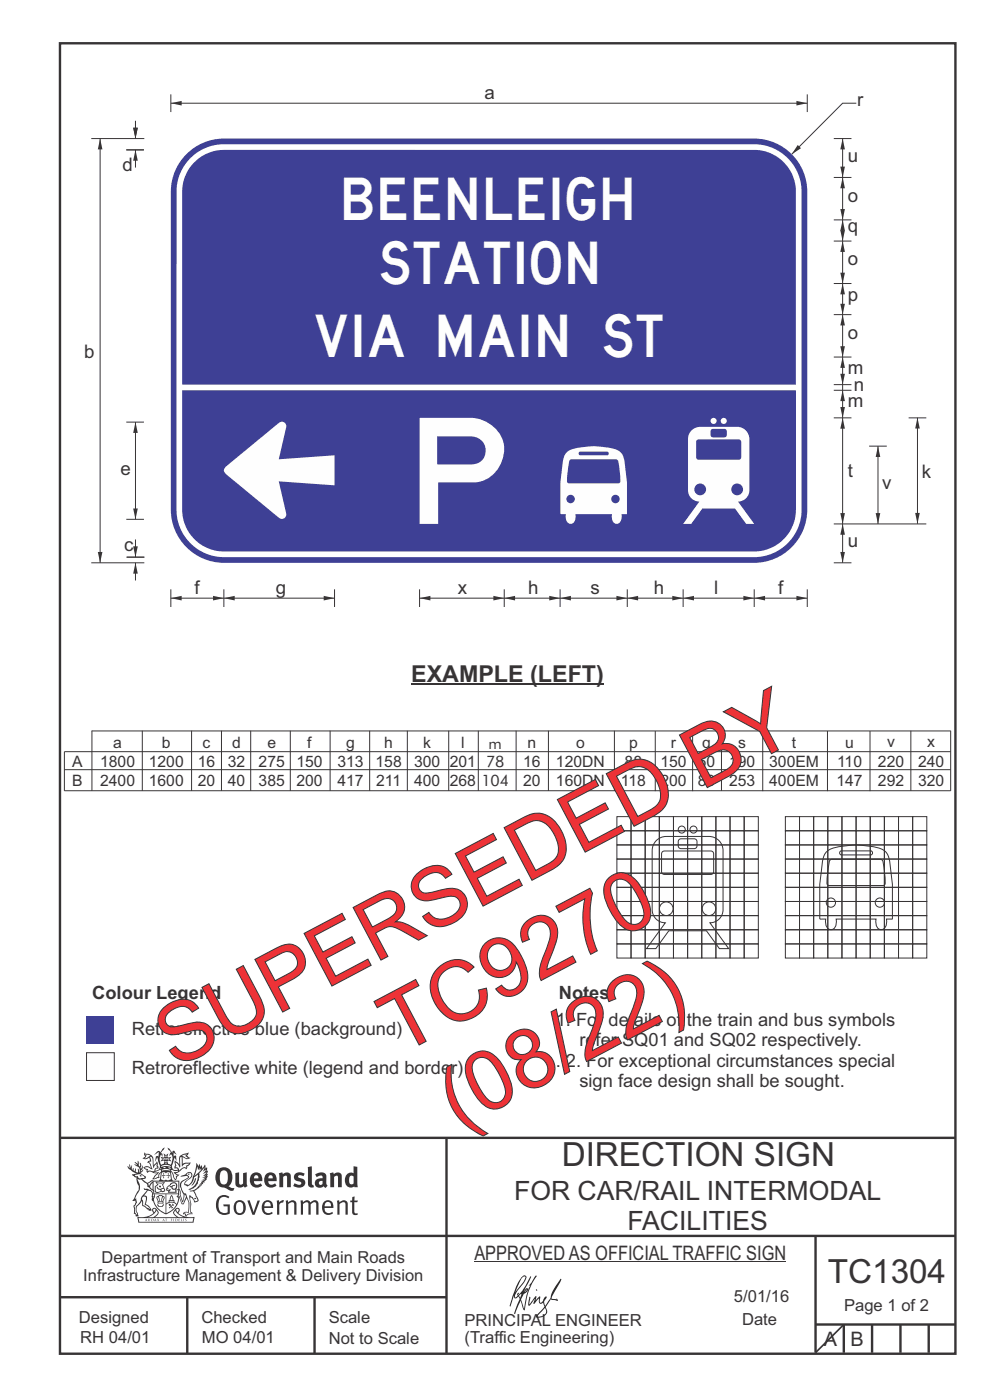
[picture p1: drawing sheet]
<svg xmlns="http://www.w3.org/2000/svg" width="210mm" height="297mm" viewBox="0 0 210 297" stroke-linecap="round" stroke-linejoin="round" font-family="sans-serif">
<g fill="none" stroke="#373435" stroke-width=".51">
<path d="M12.7 9.2h190v278h-190zM12.7 241.4h190M94.7 241.4v45.8M12.7 275.2h82M12.7 262.2h190.1M39.7 275.2v12M66.7 275.2v12M173 262.1v24.9M173 281h29.6M179 281v6M185 281v6M191 281v6"/>
<path d="M197 281v6"/>
</g>
<g fill="#373435">
<path d="M47 248.4a2.55 2.55 0 0 0 0 2.7l.3 .2a.81 .81 0 0 0 1-1v-.5a1.04 1.04 0 0 0-1.1-1.5zM46.3 248.1a1.82 1.82 0 0 1 2.1-.2 1.82 1.82 0 0 1 .9 1.8 2.29 2.29 0 0 1-.8 2l.7 .3h.5l-.2 .6a2.87 2.87 0 0 1-2-.7 2.12 2.12 0 0 1-1.7-3.1z" fill-rule="evenodd"/>
<path d="M49.9 248.9l.8-.2v2a.46 .46 0 0 0 .3 .6 .46 .46 0 0 0 .6-.3v-2.1l.7-.2v2.4l.2 .5-.5 .3-.3-.3a1.02 1.02 0 0 1-1.2 .3 1.02 1.02 0 0 1-.6-1.1z" fill-rule="evenodd"/>
<path d="M54 249.5l-.1 .5h.9a.49 .49 0 0 0-.2-.6 .49 .49 0 0 0-.6 .1zM53.4 249.1a1.34 1.34 0 0 1 1.6-.2 1.34 1.34 0 0 1 .6 1.5v.2h-1.7a.77 .77 0 0 0 .5 .8 .77 .77 0 0 0 .9-.4l.3 .5a1.59 1.59 0 0 1-2 .2 1.59 1.59 0 0 1-.5-2.1z" fill-rule="evenodd"/>
<path d="M57 249.5l-.1 .5h1a.49 .49 0 0 0-.2-.6 .49 .49 0 0 0-.7 .1zM56.4 249.1a1.34 1.34 0 0 1 1.6-.2 1.34 1.34 0 0 1 .7 1.5v.2h-1.8a.77 .77 0 0 0 .5 .8 .77 .77 0 0 0 .9-.4l.4 .5a1.59 1.59 0 0 1-2.1 .2 1.59 1.59 0 0 1-.5-2.1z" fill-rule="evenodd"/>
<path d="M59.2 248.9l.7-.2 .1 .4a.95 .95 0 0 1 1-.3 .95 .95 0 0 1 .7 .8v2.3h-.8v-2.3a.46 .46 0 0 0-.8 .1v2.2h-.8z" fill-rule="evenodd"/>
<path d="M62.6 249.1a1.75 1.75 0 0 1 2-.1l-.2 .5-.6-.2a.43 .43 0 0 0-.6 .3l.4 .3a1.04 1.04 0 0 1 1.2 1.1 1.04 1.04 0 0 1-1.4 1l-1.2-.4 .3-.6 1 .4 .4-.4a.88 .88 0 0 0-1-.5l-.4-.2-.1-.4z" fill-rule="evenodd"/>
<path d="M65.3 247.6l.8-.2 .1 3.8 .3 .2 .1 .4a.88 .88 0 0 1-1 0 .88 .88 0 0 1-.3-1z" fill-rule="evenodd"/>
<path d="M67.8 250.6a.43 .43 0 0 0-.1 .7 .43 .43 0 0 0 .7-.1v-.7zM66.8 249.1a1.7 1.7 0 0 1 2.4 .1v1.9l.3 .4-.4 .5-.5-.4a1.03 1.03 0 0 1-1.7-.1 1.03 1.03 0 0 1 .8-1.5h.7v-.4a.8 .8 0 0 0-1.2 .1z" fill-rule="evenodd"/>
<path d="M70 248.9l.7-.2 .1 .4a.95 .95 0 0 1 1-.3 .95 .95 0 0 1 .7 .8v2.3h-.8v-2.3a.46 .46 0 0 0-.8 .1v2.2h-.8z" fill-rule="evenodd"/>
<path d="M74.3 249.5a1.48 1.48 0 0 0 0 1.7h.5l.2-.1v-1.5l-.3-.2zM75 247.4l.8 .1 .1 4.4h-.7l-.1-.2a1.26 1.26 0 0 1-1.4 0 1.26 1.26 0 0 1-.5-1.3 1.29 1.29 0 0 1 .4-1.4 1.29 1.29 0 0 1 1.4-.1z" fill-rule="evenodd"/>
<path d="M46.4 253.9a1.72 1.72 0 0 1 2.3 0l-.3 .3a1.24 1.24 0 0 0-1.4-.2 1.24 1.24 0 0 0-.6 1.4 1.49 1.49 0 0 0 1.2 1.9l.7-.1v-1.3h-.8l-.1-.4h1.3v1.9a1.93 1.93 0 0 1-2.2 0 1.93 1.93 0 0 1-.7-2.2l.2-.8z" fill-rule="evenodd"/>
<path d="M50.4 255.1a1.65 1.65 0 0 0 .2 2.2 .99 .99 0 0 0 1-1.4 .78 .78 0 0 0-.4-.8 .78 .78 0 0 0-.8 0zM50 254.9a1.33 1.33 0 0 1 1.6-.1 1.33 1.33 0 0 1 .5 1.4 1.31 1.31 0 0 1-1.3 1.6 1.31 1.31 0 0 1-1.2-1.6v-.6z" fill-rule="evenodd"/>
<path d="M52.5 254.7l.4-.1 .9 2.6 .8-2.5h.5l-1.1 3h-.5z" fill-rule="evenodd"/>
<path d="M56.3 255.2l-.2 .7h1.3a.7 .7 0 0 0-.3-.8 .7 .7 0 0 0-.8 .1zM55.9 255a1.22 1.22 0 0 1 1.5-.2 1.22 1.22 0 0 1 .5 1.5h-1.8a.93 .93 0 0 0 .5 1 .93 .93 0 0 0 1.1-.2l.2 .3a1.43 1.43 0 0 1-1.8 .1 1.43 1.43 0 0 1-.6-1.7z" fill-rule="evenodd"/>
<path d="M58.7 254.7l.4-.1 .1 .5 .4-.4 .6-.1-.2 .5a.66 .66 0 0 0-.8 .7v1.9h-.4z" fill-rule="evenodd"/>
<path d="M60.6 254.7l.4-.1 .1 .5a.94 .94 0 0 1 1-.5 .94 .94 0 0 1 .8 .8v2.3h-.5l-.1-2.5a.81 .81 0 0 0-1.2 .3v2.2h-.4z" fill-rule="evenodd"/>
<path d="M63.7 254.7l.5-.1 .1 .5 .4-.3a.78 .78 0 0 1 1.1 .3 .9 .9 0 0 1 1-.5 .9 .9 0 0 1 .8 .8v2.3h-.5l-.1-2.5a.67 .67 0 0 0-1.1 .3v2.2h-.5v-2.4l-.4-.3-.7 .4v2.3h-.5z" fill-rule="evenodd"/>
<path d="M69 255.2l-.1 .7h1.3a.7 .7 0 0 0-.3-.8 .7 .7 0 0 0-.9 .1zM68.7 255a1.22 1.22 0 0 1 1.5-.2 1.22 1.22 0 0 1 .5 1.5h-1.8a.93 .93 0 0 0 .4 1 .93 .93 0 0 0 1.2-.2l.1 .3a1.44 1.44 0 0 1-1.7 .1 1.44 1.44 0 0 1-.6-1.7z" fill-rule="evenodd"/>
<path d="M71.4 254.7l.5-.1 .1 .5a.94 .94 0 0 1 1-.5 .94 .94 0 0 1 .8 .8v2.3h-.5l-.1-2.5a.81 .81 0 0 0-1.2 .3v2.2h-.4z" fill-rule="evenodd"/>
<path d="M74.7 253.9l.5-.1v.9h.7l-.1 .3h-.6v2.2l.1 .2h.5l.1 .3a.75 .75 0 0 1-1.2-.6v-2.1h-.4v-.3h.4z" fill-rule="evenodd"/>
<path d="M30.8 244.9l1.1 .3-.9 .5h-.4l.6-.5zM31.8 245.4h.2a2.44 2.44 0 0 1 .4 1.9l.1 .5 .7-1-.1 .6 .3 .3a.57 .57 0 0 0-.6 .7l-1-.1-.5 .2 .2-.5-.8-.3 .7-.1 .9 .5 .1-.1-.6-1.3-.2-.2h.5zM30.7 244.4l-.1 .5 .2 .4-.6 .4a1.04 1.04 0 0 0 1.4-.1l.2 .6-.3 .1-.2 .4a.94 .94 0 0 1 .8 1.1l-.2-.1a1.16 1.16 0 0 0-1.5-.1l.3 .4 .4 .2 .1 .5 .2 .1 .1-.2a.94 .94 0 0 1 1.1 .2l.8 .1-1.2 1.2a1.13 1.13 0 0 0 1.2-.2l.4-.1-.1-.4 .5-.8a.83 .83 0 0 0-.6 1.1l-.3-.1-.7 .4 1.1-1.4-.5 .1-.5-.1 1.3-.5-.1-.1-.9 .4v-.3l.2-.2 .3 .1 .1-.3-.2-.4v-.6l-.1-.4-.7 1v-.7a1.42 1.42 0 0 0-1.6-1.8z" fill-rule="evenodd"/>
<path d="M38.5 245.2l.5-.2 .7-.1-.6 .3 .8 .5h-.3zM38.3 245.5l.2-.1 .1 2a1.69 1.69 0 0 1 1.6-.6l-.8 .5 .1 .5a1.1 1.1 0 0 0-1.5 .6l-.1-.5-.2-.2h-.5l.3-.4-.3-.7a1.42 1.42 0 0 1 .8 1.1l.2-.1zM37.1 246.2l.1 1-.2 .3 .1 .4h.5l.1 .2a.96 .96 0 0 1-1.1-.1l-.1 .1a1.06 1.06 0 0 0 1.3 .2v.1a.72 .72 0 0 1-1 .2l.3 .5 .6 .2-.4 .2-.1 .6-.2-.3-.4-1.1-.4-.4 .4 .9a1.54 1.54 0 0 0 .7 1.2l.2-.3a.58 .58 0 0 1 .4-.8l.2-.1h-.3l-.5-.3 .9-.5a.93 .93 0 0 1 1.2-.5v.2l.2-.2 .1-.5a.99 .99 0 0 0 .7-.8l-1.3 .1-.3 .2-.1-1.4 .9 .4 .9-.3h-.4l-.5-.4 .4-.7-.6 .2a1.46 1.46 0 0 0-1.4 2.1v.4l-.2-.4z" fill-rule="evenodd"/>
<path d="M35.6 248.9l.2 .1-.1 .3 .4 .1h-.4v.6l-.1-.6h-.3l.3-.1z" fill-rule="evenodd"/>
<path d="M34.6 248.9l.2 .1v.3l.3 .1h-.3l-.1 .6v-.6h-.4l.4-.1z" fill-rule="evenodd"/>
<path d="M34.3 248.8a.57 .57 0 0 1 .9 .2 .57 .57 0 0 1 .9-.2l.2 1.4h-.2a.57 .57 0 0 1-.9 0 .69 .69 0 0 1-1.1 0zM34.2 248.1l-.3 2.1-.2 .4h3l-.2-.4-.3-2.1h-.2v.2l-.8-.1-.8 .1v-.2z" fill-rule="evenodd"/>
<path d="M34.2 252.4a.3 .3 0 0 0 .6 0 .3 .3 0 0 0-.6 0zM33.3 250.9l.3 .3-.3 .4a.79 .79 0 0 0 0 1.3l.8-.2-.1-.3a.55 .55 0 0 1-.7-.6l.1-.1 .2 .3 .3 .2 .8-.2-.4-.7 .4-.4-.7 .2zM33 250.7l1.1 .2 .9-.2-.4 .6 .4 1.2a.56 .56 0 0 1-.8 .3l-.2 .1a.73 .73 0 0 1-.9 .1 .73 .73 0 0 1-.3-1v-.4l.6-.4z" fill-rule="evenodd"/>
<path d="M35.6 251.8l.7-.4a.58 .58 0 0 1 1-.1 .58 .58 0 0 1-.4 .9l-.3-.3a.43 .43 0 0 1 .6-.4 .57 .57 0 0 0-.8 .2l-.2-.1-.3 .1 .4 .2a.55 .55 0 0 0 .9 .4v.5h-1.3l.3-.4-.1-.1-.6 .1 .2-.3-.2-.1zM35.4 251.8l-.1 .2a.39 .39 0 0 0 .2 .6h.3l-.2 .4h1.9l-.1-.8a.86 .86 0 0 0-.1-1.3 .86 .86 0 0 0-1.3 .4z" fill-rule="evenodd"/>
<path d="M36 254.8h.8v.2h-.8zM36.4 253.8l.2 .8h-.4zM36.4 253.5l-.3 .5-.1 .6h-.2v.4l-.7 .4 .2 .1a1.48 1.48 0 0 1 2.1 .2l.2-.1-.6-.5v-.5h-.2l-.1-.6z" fill-rule="evenodd"/>
<path d="M35.8 255.4l.4 .1 .1 .3 .3-.2-.2-.2a.38 .38 0 0 1 .5 .5l-.2-.2-.3 .2 .3 .2-.3 .3-.1-.4-.4 .4-.1-.2 .4-.3-.1-.1-.2 .1z" fill-rule="evenodd"/>
<path d="M34.5 254h.2v.2l-.2 .6h-.2zM33.6 255.3h.9v.2a.55 .55 0 0 1-.8 .4v-.2l-.2-.1zM33.4 254h.2l.2 .8h-.2zM33.6 255l.8-.1 .1 .2h-.8zM33.8 253.7h.5l-.2 1.1h-.1zM33.3 253.8l-.1 .3 .3 1.1a.48 .48 0 0 0-.1 .6 .48 .48 0 0 0 .5 .2h.5a.49 .49 0 0 0 .2-.8l.3-1.1-.1-.3a1.42 1.42 0 0 0-1.5 0z" fill-rule="evenodd"/>
<path d="M33.7 251.5l.4 .1 .1 .3h-.3z" fill-rule="evenodd"/>
<path d="M41.3 250.1l.3-.2-.2 .8-.6 .8h-.2l.5-.7z" fill-rule="evenodd"/>
<path d="M39.7 249l.3-.2 .5 .2a.88 .88 0 0 1-.6 1.1 1.22 1.22 0 0 0-.8 1.3l.5 .2a.72 .72 0 0 0 .9-.4l.5-.8 .2-.6 .8-.6v.2a2.85 2.85 0 0 1-2 2.9l.1 .1a2.13 2.13 0 0 0 1.9-1.5v-.3a2.01 2.01 0 0 0 .3-1.7l1.1-1.3-.4 1 .7-.5-.7 1 .8-.4-.8 .8 .7-.2-.9 .6 .8-.1-.8 .4h.7l-.8 .3 .3 .2h-.4l.2 .3h-.4l.2 .3h-.4l.1 .2h-.1a2.16 2.16 0 0 1-2 1.1l.1 .2 .4-.1a.76 .76 0 0 1 .7 .8l.5 1.2-.6 .2a1.45 1.45 0 0 0-1.1-1.3l.2 1.8-.1 1.8 .4 .3a1.07 1.07 0 0 0-1.2 .4v-.3l-.5-.2a.87 .87 0 0 1 1.1-.1v-.7a4.4 4.4 0 0 0-.6-3.1l-.1-.3h-.2a2.16 2.16 0 0 1-.7-2.2l.3-.4 1.2-.7a.55 .55 0 0 0-.4-.8zM37.8 252.4a.76 .76 0 0 1 .3 1.1l.6 1.6 .4-1.7 .2 .1a.61 .61 0 0 1-.1 .9l-.3 .8-.2 .1-.7-1.6-.3 .1a1.18 1.18 0 0 0 .1-1.4zM41.8 247.5l.2 .7 .3-.5v.6l.4-.5a1.9 1.9 0 0 1-1.2 1.4l-.3 .3zM38.2 249.6l1.4-.2 .2 .2v.3l-.5 .2a1.26 1.26 0 0 0-.9 1.9l.2 .7a1.84 1.84 0 0 1 .1 2.1l-.4-1.4a.96 .96 0 0 0-.4-1.2l-.4 .2a.78 .78 0 0 1 0 1.3l.1 .3h.4l.4 1.1a.38 .38 0 0 0 .2 .4 .38 .38 0 0 0 .4-.1l.6-1.2a2.94 2.94 0 0 1 .4 2.5l-.1 .4h-.8l-.3 .4v.2l.4-.1 .1 .4 .2 .1a1.02 1.02 0 0 1 1.3-.5v-.4l-.3-.1 .1-1.8-.3-1.3h.1a1.14 1.14 0 0 1 .8 1 .63 .63 0 0 0 .8-.2 .63 .63 0 0 0-.2-.9l-.6-1.2 .9-.6 .2-.4h.3l-.1-.2h.4l-.1-.3h.3l-.1-.3 .5-.1-.2-.2 .6-.4v-.2h-.2l.4-.5h-.3l.3-.5-.4 .1 .4-.5v-.3l-.3 .2 .2-.7-.1-.2-.4 .3v-.8l-.6 .8-.2-.8-.2 .5-.3-.7-.1 .6-.5-.8-.1 1.4-.6 1.8a1.81 1.81 0 0 1-1 1.5l-.6-.2a1.75 1.75 0 0 1 1.1-1.2 .75 .75 0 0 0 .1-1.3 .75 .75 0 0 0-1.2 .4z" fill-rule="evenodd"/>
<path d="M41.2 254.1h.3l.2 .2-.4 .1z" fill-rule="evenodd"/>
<path d="M29.4 258.4h11.6l-.1 .8h-11.4zM31.3 258.2l.5-.1a2.48 2.48 0 0 0 1.4-1.3l.3 .5-.5 .6-.5 .3zM32.5 256.6l.3-.2 .2 .1-.3 .7zM37.2 256.8a2.65 2.65 0 0 0 1.8 1.4h-1.1l-.5-.3-.5-.6zM37.4 256.5l.2-.1 .3 .2-.3 .6zM29.2 258.2l.1 1.2h11.8l.2-1.1-.2-.1a4.1 4.1 0 0 1-3.3-.9l.3-.4-.1-.6a1.06 1.06 0 0 0-1.3 1l.2 .4 .6 .5h-4.7l.3-.1a.84 .84 0 0 0 .6-.8 .84 .84 0 0 0-.5-.8l-.3-.2h-.5l-.1 .6 .3 .4a4.2 4.2 0 0 1-3.4 .9z" fill-rule="evenodd"/>
<path d="M31 258.7l.1 .2h-.2zM31 258.5l-.3 .6 .4-.2 .2 .2z" fill-rule="evenodd"/>
<path d="M31.3 258.6h.3v.4a.25 .25 0 0 0 .2-.1 .25 .25 0 0 0-.1-.3h.1a.29 .29 0 0 1 0 .4 .29 .29 0 0 1-.4 0 .29 .29 0 0 1 0-.4z" fill-rule="evenodd"/>
<path d="M32.2 258.6a.22 .22 0 0 1 .3 .2 .22 .22 0 0 1-.3 .2zM32 258.6l.1 .4a.33 .33 0 0 0 .4 0 .33 .33 0 0 0 0-.4 .33 .33 0 0 0-.5 0z" fill-rule="evenodd"/>
<path d="M32.9 258.7l.1 .2h-.2zM32.9 258.5l-.2 .6 .3-.2 .2 .2z" fill-rule="evenodd"/>
<path d="M33.3 258.6h.2l.1 .1 .2-.1-.2 .2 .2 .3-.3-.3-.1 .3h-.1l.2-.3z" fill-rule="evenodd"/>
<path d="M34.7 258.7l.1 .2h-.2zM34.7 258.5l-.3 .6 .4-.2 .2 .2z" fill-rule="evenodd"/>
<path d="M35 258.5h.5l-.2 .1v.5h-.2l.1-.5z" fill-rule="evenodd"/>
<path d="M36.2 258.6l.3-.1-.1 .1v.2h.1h-.1v.3h-.2z" fill-rule="evenodd"/>
<path d="M36.7 258.6h.2v.5h-.2z" fill-rule="evenodd"/>
<path d="M37.3 258.6a.22 .22 0 0 1 .3 .2 .22 .22 0 0 1-.3 .2zM37.1 258.6v.4a.33 .33 0 0 0 .5 0 .33 .33 0 0 0 0-.4 .33 .33 0 0 0-.5 0z" fill-rule="evenodd"/>
<path d="M37.8 258.6l.4-.1-.2 .1v.2h.1h-.1v.2l.2 .1h-.4z" fill-rule="evenodd"/>
<path d="M38.4 258.6h.2l-.1 .4 .2 .1h-.3z" fill-rule="evenodd"/>
<path d="M38.9 258.6h.2v.5h-.2z" fill-rule="evenodd"/>
<path d="M39.3 258.6h.2h-.1l.2 .3-.2 .2-.1-.1v-.1l.2 .1z" fill-rule="evenodd"/>
<path d="M34.2 247.4a1.51 1.51 0 0 1 2 .2 2.67 2.67 0 0 0-2.1 0zM35.7 247.6l.4 .1 .1 .3-.4-.1zM34.6 247.6h.5l.1 .2h-.4zM34 247.8l.3 .2h-.3zM34.9 246.9l.3-.2 .3 .2zM34.9 245.6l.2 .1v.3h-.2zM35 245.1l.2 .2 .2-.2-.1 .3h-.2zM35.1 246.3h.2l.1 .4-.2-.2-.2 .2zM35.3 245.7l.2-.1v.4h-.2zM34.4 245.7h.3l.1 .3-.4 .1 .2-.2zM35.7 245.7h.3l-.2 .2 .2 .2-.4-.1zM32.7 244.9l1-.5-.1 1-.2-.2-.3 .2-.3 1.1 .5-1 .3 .9a1.84 1.84 0 0 1 .2 1.7l.4 .1a2.48 2.48 0 0 1 2.2 0l.2-.2-.2-.7 .7-1.8 .4 .7-.2-1-.2-.1-.2 .3v-.9l.6 .4-.6-.8-.3 .1-.1 .4-.5-.9-.5-.3 .2 .5 .6 .5-.5 .8 .4-.4a2.06 2.06 0 0 1 0 2.3l-.5-.2-.2-.6 .1-.1 .8 .2-.4-.5 .4-.5-.7 .2-.2-.2 .2-.7-.5 .4-.5-.4 .2 .7-.2 .2-.7-.2 .4 .5-.4 .5 .8-.2 .1 .1-.2 .6-.5 .2a2.02 2.02 0 0 1 0-2.2l.3 .5-.1-.7-.3-.1 .8-1.2-.4 .3-.5 .8-.2-.3a.8 .8 0 0 0-.8 .5z" fill-rule="evenodd"/>
<path d="M29.2 250.1l.3 .1a.61 .61 0 0 1 .8 .4l.3 .2a.8 .8 0 0 1 .6 1l.4 .1 .5 .5a1 1 0 0 1 .5 1.1l-.1 .7v-.5h-.1a.96 .96 0 0 0-.8-1.3l-.2-.2h-.7l-.1-.1-.1 .1 .1 .3h.6l-1.2 1.3-.2 1-.4 .6a1.33 1.33 0 0 0-.5 1.8l.2 .5a1.26 1.26 0 0 1-.5-1.5l-.1-.3a1.56 1.56 0 0 0 .4-1.7l-.3 .2 .2-.5a3.2 3.2 0 0 0 .7-3zM30.4 253.9h.4a2.06 2.06 0 0 1-.1 1.6l.7 .5 .4 .4-.6-.1-.8-.6-.1-.9a.51 .51 0 0 1 .1-.9zM28.6 249.3a1.52 1.52 0 0 1 2.1 .5l-1.1 .2-.2-.1-.1-.4h-.5zM27.5 247v.8l-.3-.4h-.1a3.1 3.1 0 0 0 1.9 1.6l-1 .1 .5 .6 .5 .1 .1 1.1a1.84 1.84 0 0 1-.3 2.5l-.4 .9-.3 .4 .2 .1 .4-.1 .1 .4-.2 .5-.3 .2 .1 1.7h.2l.3 .5 .1 .1 .4-.1-.1-.5a1.3 1.3 0 0 1-.1-1.7l.9-1 .1 1.1 .6 .2 .5 .5 .1-.1 .2 .3h.5a1.85 1.85 0 0 0-1.2-1.4l.1-.3a1.39 1.39 0 0 0 0-1.4l-.5-.1 .5-.5a.66 .66 0 0 1 .9-.4 .66 .66 0 0 1 .3 .9l-.1 .4 .2-.1v.2l-.1 .3 .2 .5 .1-.3a2.24 2.24 0 0 0 .1-2.2 .73 .73 0 0 1-.7-.7 .73 .73 0 0 1 .6-.7v-.2a.94 .94 0 0 0-.9 .8 .48 .48 0 0 1-.1-.6 .48 .48 0 0 1 .5-.2l.5-.3a.51 .51 0 0 0-.8 .2l-.5 .2-1-.8h.6l.2-.5-1.2-.7 .5-.5v-.3l-.5 .4 .1-.2a.69 .69 0 0 0 .2-1v.4l-.2 .3v-1.1l-.3-.2 .1 .6-.1 .2-.4-1.3v.7l-.6-.4 .5 .7-.6-.2 .3 .3a1 1 0 0 1 .7 1.4l-.2-.8v.9l-.5-.2v-.8l-.2 .7-.2-.1-.1-.6-.2 .4-.2-.2 .1-.7-.2 .5z" fill-rule="evenodd"/>
<path d="M29.6 249.4l.2-.1 .3 .2z" fill-rule="evenodd"/>
<path d="M32.4 250.5h5.6v2l-.2-.1v-1.7h-5.2v2.5h5.2v-.8l.1 .2-.1 1.1v-.3h-2.5v4a4.1 4.1 0 0 0 2.6-3.6l.1-.1a4 4 0 0 1-2.8 3.9 4.2 4.2 0 0 1-2.8-4.7l.1 1.2 .1-.1a3.8 3.8 0 0 0 2.5 3.4v-4h-2.5l-.2-.9z" fill-rule="evenodd"/>
<circle cx="40" cy="249.1" r=".17"/>
</g>
<path d="M100.6 267.7h66.2" fill="none" stroke="#373435" stroke-width=".21"/>
<g fill="#252726">
<path d="M111.6 273.7l.2-.2-.5 .7zM110.4 274.5l.3 .1-.3 .7-.3-.4zM110.9 270.9l.5-.1a9.3 9.3 0 0 1-2 3.2l-.1 .2 1-2.5zM110.6 271a14.7 14.7 0 0 0-2.2 4.9l-.3 1.2 .1 .1 .8-2.4a.42 .42 0 0 0 .2 .7 .42 .42 0 0 0 .6-.3l.2-.2 .2 .6-1.1 3.1h.2l1.1-2.8 .6 1.9 .2 .2 .2-.5a13.5 13.5 0 0 1 2-6.2l.5-.5-.2-.2-1.6 2.1 .4-.1a14.9 14.9 0 0 0-1.3 5.1l-.4-1.2a1.39 1.39 0 0 1 .2-1.8l.1-.2a.92 .92 0 0 0 .8-1.2 .75 .75 0 0 0-.7 .7l-.2 .2 1.6-3.4h-.1l-.4 .7a10.5 10.5 0 0 1-2.2 3.2l.2-.4a.32 .32 0 0 0-.4 .2 .32 .32 0 0 0 .1 .4l-.5 .4a3.2 3.2 0 0 1 1.1-2.3l.5-.6a2.49 2.49 0 0 0 .7-1.6l-.3-.2z" fill-rule="evenodd"/>
<path d="M115.6 277.5a1.15 1.15 0 0 1 .1 1.3 1.15 1.15 0 0 1-1.2 .5h-.5zM112.3 275.1l-.3 1.7 .3 .2 1.2-1.5-.3 1.1 1.1-1.2a.94 .94 0 0 0 .4 1.2l.5-.3 .3 .9-1.2 1.3a.98 .98 0 0 0-.5 1 1.9 1.9 0 0 0 2.3-1.3l-.1-.3a1.02 1.02 0 0 1 .3-1.4l.5-.9 1.5 .3-.2-.5v.3l-1.1-.2v-.2l2-3.6 .1-.3-.1-.1-1.8 2.7a6.6 6.6 0 0 1-1.5 3l-.2-.2a1.01 1.01 0 0 1 .4-1.4l.1-.2-.3-.2-.3 .5-.2 .5-.5 .4-.2-.4 .1-.9-.2-.1-.8 .9 .2-.9h-.1l-1.4 1.7 .2-1.4v-.1z" fill-rule="evenodd"/>
<path d="M113.7 273.5l.3 .3h-.3z" fill-rule="evenodd"/>
</g>
<path d="M179 281l-6 6" fill="none" stroke="#373435" stroke-width=".35"/>
<path d="M18.4 215.6h5.8v5.9h-5.8z" fill-rule="evenodd" fill="#3e4095"/>
<path d="M18.4 223.3h5.8v5.9h-5.8z" fill-rule="evenodd" fill="#fefefe" stroke="#373435" stroke-width=".21"/>
<path d="M87.2 145.2h40.9" fill="none" stroke="#373435" stroke-width=".22"/>
<g fill="none" stroke="#373435" stroke-width=".21">
<path d="M36.2 21.9h135M19.4 155.1h182.3M19.5 155v12.8M30.2 155v12.8M40.6 155v12.8M47 155v12.8M53.2 155v12.8M61.6 155v12.8M70 155v12.8M78.4 155v12.8M86.4 155v12.8M95.2 155v12.8"/>
<path d="M101.5 155v12.8M109.5 155v12.8M116.3 155v12.8M130.3 155v12.8M139 155.1v12.7M146.9 155.1v12.7M153 155v12.8M161.8 155.1v12.7M175.5 155.1v12.7M184.5 155.1v12.7M193.2 155v12.8M201.7 155v12.8"/>
<path d="M201.7 159.5h-188v8.3M13.7 167.7h188M13.7 163.3h188"/>
</g>
<g fill="#373435">
<path d="M36.2 21.9l2.3-.5v1z"/>
<path d="M168.9 21.4l2.3 .5-2.3 .5z"/>
</g>
<path d="M36.2 20v3.8M171.2 20v3.8M181.6 21.9h-2.9l-10.8 10.8" fill="none" stroke="#373435" stroke-width=".21"/>
<path d="M169.2 30.8l.7 .6-2 1.3z" fill="#373435"/>
<path d="M40.4 33.5a10.1 10.1 0 0 1 6.6-2.9h113a10.1 10.1 0 0 1 10 9v69.1a10.1 10.1 0 0 1-9.5 9.5h-113a10.1 10.1 0 0 1-10-9v-69.1a10.1 10.1 0 0 1 2.9-6.6zM41.2 34.4a8.8 8.8 0 0 1 6.3-2.6h112.9a8.9 8.9 0 0 1 8.4 8.4v41.4h-130.2v-40.9a8.8 8.8 0 0 1 2.6-6.3zM38.6 82.8h130.2v25.3a8.9 8.9 0 0 1-8.4 8.9h-112.9a8.9 8.9 0 0 1-8.8-8.4zM39.5 32.7a11.2 11.2 0 0 1 8-3.3h112.5a11.3 11.3 0 0 1 11.2 11.2v67.5a11.3 11.3 0 0 1-11.2 11.3h-112.5a11.3 11.3 0 0 1-11.3-11.3v-67.5a11.2 11.2 0 0 1 3.3-7.9z" fill-rule="evenodd" fill="#3e4095"/>
<path d="M47.9 99l11.3-9.3a.94 .94 0 0 1 1.1-.1 .94 .94 0 0 1 .4 1l-1.6 6.8 11.9-.8v6.4l-11.9-.9 1.6 6.8a.94 .94 0 0 1-.4 1.1 .94 .94 0 0 1-1.1-.2l-11.3-9.3a.93 .93 0 0 1 0-1.5z" fill-rule="evenodd" fill="#fefefe"/>
<path d="M178.7 88.6v22.5" fill="none" stroke="#373435" stroke-width=".21"/>
<g fill="#373435">
<path d="M178.2 108.8h1l-.5 2.3z"/>
<path d="M178.7 88.6l.5 2.3h-1z"/>
</g>
<path d="M178.7 111.1v8.3" fill="none" stroke="#373435" stroke-width=".21"/>
<g fill="#373435">
<path d="M178.2 117.1h1l-.5 2.3z"/>
<path d="M178.7 111.1l.5 2.3h-1z"/>
</g>
<g fill="none" stroke="#373435" stroke-width=".21">
<path d="M176.9 37.6h3.7M176.9 29.4h3.7M178.7 37.6v9M176.9 51.1h3.7M176.9 46.6h3.7M176.9 66.7h3.7M176.9 60.1h3.7M176.9 75.7h3.7M176.9 81.6h3.7M176.9 82.8h3.7M176.9 88.6h3.7M184.4 94.6h3.7"/>
<path d="M176.9 111.1h19.6"/>
</g>
<g fill="#373435">
<path d="M178.2 44.3h1l-.5 2.3z"/>
<path d="M178.7 37.6l.5 2.3h-1z"/>
</g>
<path d="M178.7 51.1v9" fill="none" stroke="#373435" stroke-width=".21"/>
<g fill="#373435">
<path d="M178.2 57.8h1l-.5 2.3z"/>
<path d="M178.7 51.1l.5 2.3h-1z"/>
</g>
<path d="M178.7 66.7v9" fill="none" stroke="#373435" stroke-width=".21"/>
<g fill="#373435">
<path d="M178.2 73.4h1l-.5 2.3z"/>
<path d="M178.7 66.7l.5 2.3h-1z"/>
</g>
<path d="M178.7 29.4v8.2" fill="none" stroke="#373435" stroke-width=".21"/>
<g fill="#373435">
<path d="M178.2 35.3h1l-.5 2.3z"/>
<path d="M178.7 29.4l.5 2.3h-1z"/>
</g>
<path d="M178.7 46.6v4.5" fill="none" stroke="#373435" stroke-width=".21"/>
<g fill="#373435">
<path d="M178.2 48.8h1l-.5 2.3z"/>
<path d="M178.7 46.6l.5 2.3h-1z"/>
</g>
<path d="M178.7 60.1v6.6" fill="none" stroke="#373435" stroke-width=".21"/>
<g fill="#373435">
<path d="M178.2 64.4h1l-.5 2.3z"/>
<path d="M178.7 60.1l.5 2.3h-1z"/>
</g>
<path d="M178.7 75.7v5.9" fill="none" stroke="#373435" stroke-width=".21"/>
<g fill="#373435">
<path d="M178.2 79.3h1l-.5 2.3z"/>
<path d="M178.7 75.7l.5 2.3h-1z"/>
</g>
<path d="M178.7 82.8v5.8" fill="none" stroke="#373435" stroke-width=".21"/>
<g fill="#373435">
<path d="M178.2 86.3h1l-.5 2.3z"/>
<path d="M178.7 82.8l.5 2.3h-1z"/>
</g>
<path d="M178.7 81.6v1.2" fill="none" stroke="#373435" stroke-width=".21"/>
<path d="M120.4 95.8a3.7 3.7 0 0 0-1.1 2.7l-.4 3.8v6.7l1.1 .1a1.46 1.46 0 0 0 1.3 2 1.62 1.62 0 0 0 .8-2h7.7a1.44 1.44 0 0 0 1.2 2 1.65 1.65 0 0 0 .8-2l1.2-.1v-2.6a33.7 33.7 0 0 0-.8-9.6 2.67 2.67 0 0 0-2.2-1.6 16.2 16.2 0 0 0-9 .2zM129.7 105.9a.9 .9 0 0 1 1.8 0 .9 .9 0 0 1-1.8 0zM120.1 105.9a.9 .9 0 0 1 1.8 0 .9 .9 0 0 1-1.8 0zM120.8 97.6l.4-.2 9.7 .1 .3 .3 .2 1.3 .1 3.2-.3 .2h-10.7l-.2-.4v-1.2zM122.9 95.9l5.9-.1a.4 .4 0 0 1 .3 .4 .4 .4 0 0 1-.3 .4h-5.7a.4 .4 0 0 1-.4-.3 .4 .4 0 0 1 .2-.4z" fill-rule="evenodd" fill="#fefefe"/>
<path d="M186.2 94.6v16.5M192.7 88.6h3.8" fill="none" stroke="#373435" stroke-width=".21"/>
<g fill="#373435">
<path d="M186.2 94.6l.5 2.3h-1z"/>
<path d="M185.7 108.8h1l-.5 2.3z"/>
</g>
<path d="M194.6 88.6v22.5" fill="none" stroke="#373435" stroke-width=".21"/>
<g fill="#373435">
<path d="M194.6 88.6l.5 2.3h-1z"/>
<path d="M194.1 108.8h1l-.5 2.3z"/>
</g>
<path d="M28.7 25.6v3.8M176.9 119.4h3.7" fill="none" stroke="#373435" stroke-width=".21"/>
<path d="M28.2 27.1h1l-.5 2.3z" fill="#373435"/>
<path d="M28.7 119.4v3.7" fill="none" stroke="#373435" stroke-width=".21"/>
<path d="M28.7 119.4l.5 2.3h-1z" fill="#373435"/>
<path d="M47.5 126.9h23.5" fill="none" stroke="#373435" stroke-width=".21"/>
<g fill="#373435">
<path d="M47.5 126.9l2.3-.5v1z"/>
<path d="M68.7 126.4l2.3 .5-2.3 .5z"/>
</g>
<path d="M144.9 126.9h15.1" fill="none" stroke="#373435" stroke-width=".21"/>
<g fill="#373435">
<path d="M144.9 126.9l2.3-.5v1z"/>
<path d="M157.7 126.4l2.3 .5-2.3 .5z"/>
</g>
<path d="M21.2 29.4v90M26.8 31.8h3.7M26.9 118.2h3.7M36.2 125v3.8M71 125v3.8M118.8 125v3.8M133.1 125v3.8M144.9 125v3.8M171.2 125v3.8" fill="none" stroke="#373435" stroke-width=".21"/>
<g fill="#373435">
<path d="M20.7 117.1h1l-.5 2.3z"/>
<path d="M21.2 29.4l.5 2.3h-1z"/>
</g>
<path d="M28.7 25.6v3.8" fill="none" stroke="#373435" stroke-width=".21"/>
<path d="M28.2 27.1h1l-.5 2.3z" fill="#373435"/>
<path d="M28.7 31.8v3.7" fill="none" stroke="#373435" stroke-width=".21"/>
<path d="M28.7 31.8l.5 2.3h-1z" fill="#373435"/>
<path d="M28.7 114.4v3.8" fill="none" stroke="#373435" stroke-width=".21"/>
<path d="M28.2 115.9h1l-.5 2.3z" fill="#373435"/>
<path d="M28.7 89.5v20.7" fill="none" stroke="#373435" stroke-width=".21"/>
<g fill="#373435">
<path d="M28.7 89.5l.5 2.3h-1z"/>
<path d="M28.2 107.9h1l-.5 2.3z"/>
</g>
<path d="M160 126.9h11.2" fill="none" stroke="#373435" stroke-width=".21"/>
<g fill="#373435">
<path d="M160 126.9l2.3-.5v1z"/>
<path d="M168.9 126.4l2.3 .5-2.3 .5z"/>
</g>
<path d="M19.4 29.4h11.2M26.8 31.8h3.7M26.8 89.5h3.7M19.4 119.4h11.2M26.8 110.2h3.7M26.9 118.2h3.7M36.2 126.9h11.3M47.5 125v3.8M160 125v3.8" fill="none" stroke="#373435" stroke-width=".21"/>
<g fill="#373435">
<path d="M36.2 126.9l2.3-.5v1z"/>
<path d="M45.2 126.4l2.3 .5-2.3 .5z"/>
</g>
<path d="M133.1 126.9h11.8" fill="none" stroke="#373435" stroke-width=".21"/>
<g fill="#373435">
<path d="M133.1 126.9l2.3-.5v1z"/>
<path d="M142.6 126.4l2.3 .5-2.3 .5z"/>
</g>
<path d="M118.8 126.9h14.3" fill="none" stroke="#373435" stroke-width=".21"/>
<g fill="#373435">
<path d="M118.8 126.9l2.3-.5v1z"/>
<path d="M130.8 126.4l2.3 .5-2.3 .5z"/>
</g>
<path d="M107 126.9h11.8" fill="none" stroke="#373435" stroke-width=".21"/>
<g fill="#373435">
<path d="M107 126.9l2.3-.5v1z"/>
<path d="M116.5 126.4l2.3 .5-2.3 .5z"/>
</g>
<path d="M89 126.9h18M107 125v3.8" fill="none" stroke="#373435" stroke-width=".21"/>
<g fill="#373435">
<path d="M89 126.9l2.3-.5v1z"/>
<path d="M104.7 126.4l2.3 .5-2.3 .5z"/>
</g>
<path d="M89 125v3.8" fill="none" stroke="#373435" stroke-width=".21"/>
<g fill="#fefefe">
<path d="M146.7 91.3l1-.6 .8-.1h7.9a2.59 2.59 0 0 1 2.6 2.5v10.9a2.41 2.41 0 0 1-2.5 2.4l3.5 4.7h-1.7l-2.4-3.2h-6.9l-2.4 3.2h-1.7l3.5-4.7a2.41 2.41 0 0 1-2.5-2.4v-10.9l.2-.8zM155.1 103.8a1.25 1.25 0 0 1 2.5 0 1.25 1.25 0 0 1-2.5 0zM147.3 103.8a1.25 1.25 0 0 1 2.5 0 1.25 1.25 0 0 1-2.5 0zM147.8 93.4l-.1 .3v3.3l.3 .5h8.7l.5-.3v-3.5l-.3-.4-8.7-.1zM150.9 91.1l.3-.1h2.7l.3 .5-.1 1-.4 .3h-2.7l-.3-.5z" fill-rule="evenodd"/>
<circle cx="153.5" cy="89.3" r=".65"/>
<circle cx="151.4" cy="89.3" r=".65"/>
</g>
<g fill="#fefefe" stroke="#373435" stroke-width=".21">
<path d="M175.3 180.8a5 5 0 0 0-1 2.9l-.4 3.9v7.3l1.3 .1a1.73 1.73 0 0 0 1.1 2.2 1.32 1.32 0 0 0 1.1-1.4v-.8h8.4a1.7 1.7 0 0 0 1.1 2.2 1.35 1.35 0 0 0 1.2-1.4l-.1-.8 1.3-.1v-3.3a32.5 32.5 0 0 0-1-10.3 3.2 3.2 0 0 0-2.5-1.6 17.7 17.7 0 0 0-10 .6zM185.7 191.5a.98 .98 0 0 1 1.9 0 .98 .98 0 0 1-1.9 0zM175.3 191.5a.98 .98 0 0 1 1.9 0 .98 .98 0 0 1-1.9 0zM176 182.5l.4-.2h10.6l.3 .4 .2 1.4 .2 3.5-.4 .3-11.7-.1-.2-.4 .1-1.3zM178.3 180.6l6.4-.1a.43 .43 0 0 1 .4 .4 .43 .43 0 0 1-.4 .5h-6.2a.44 .44 0 0 1-.4-.4 .44 .44 0 0 1 .2-.4z" fill-rule="evenodd"/>
<path d="M139.2 178.3l-.7 1.2-.2 .9v12.6a2.79 2.79 0 0 0 2.8 2.8l-4 5.4h2l2.8-3.7h7.9l2.8 3.7h2l-4-5.4a2.79 2.79 0 0 0 2.8-2.8v-12.6a2.99 2.99 0 0 0-3-3h-9.1l-1.3 .4zM139.9 192.8a1.45 1.45 0 0 0 2.9 0 1.45 1.45 0 0 0-2.9 0zM148.9 192.8a1.45 1.45 0 0 0 2.9 0 1.45 1.45 0 0 0-2.9 0zM140.5 180.7l.4-.2 10 .1 .4 .2 .1 .3v4l-.2 .2-.4 .2h-10l-.3-.2-.2-.4v-3.8zM144 178.1l-.1 .4v1.1l.4 .4h3h.3l.2-.4v-1.2l-.4-.4-2.9-.1z" fill-rule="evenodd"/>
<circle cx="144.6" cy="176" r=".75"/>
<circle cx="147.1" cy="176" r=".75"/>
</g>
<g fill="none" stroke="#373435" stroke-width=".21">
<path d="M130.9 173.2h3v3h-3zM130.9 176.2h3v3h-3zM130.9 179.2h3v3h-3zM133.9 173.2h3v3h-3zM133.9 176.2h3v3h-3zM133.9 179.2h3v3h-3zM136.9 173.2h3v3h-3zM136.9 176.2h3v3h-3zM136.9 179.2h3v3h-3zM139.9 173.2h3v3h-3zM139.9 176.2h3v3h-3zM139.9 179.2h3v3h-3z"/>
<path d="M142.9 173.2h3v3h-3zM142.9 176.2h3v3h-3zM142.9 179.2h3v3h-3zM145.9 173.2h3v3h-3zM145.9 176.2h3v3h-3zM145.9 179.2h3v3h-3zM148.9 173.2h3v3h-3zM148.9 176.2h3v3h-3zM148.9 179.2h3v3h-3zM151.9 173.2h3v3h-3zM151.9 176.2h3v3h-3zM151.9 179.2h3v3h-3z"/>
<path d="M154.9 173.2h3v3h-3zM154.9 176.2h3v3h-3zM154.9 179.2h3v3h-3zM157.9 173.2h3v3h-3zM157.9 176.2h3v3h-3zM157.9 179.2h3v3h-3zM166.6 173.2h3v3h-3zM166.6 176.2h3v3h-3zM166.6 179.2h3v3h-3zM169.6 173.2h3v3h-3zM169.6 176.2h3v3h-3zM169.6 179.2h3v3h-3z"/>
<path d="M172.6 173.2h3v3h-3zM172.6 176.2h3v3h-3zM172.6 179.2h3v3h-3zM175.6 173.2h3v3h-3zM175.6 176.2h3v3h-3zM175.6 179.2h3v3h-3zM178.6 173.2h3v3h-3zM178.6 176.2h3v3h-3zM178.6 179.2h3v3h-3zM181.6 173.2h3v3h-3zM181.6 176.2h3v3h-3zM181.6 179.2h3v3h-3z"/>
<path d="M184.6 173.2h3v3h-3zM184.6 176.2h3v3h-3zM184.6 179.2h3v3h-3zM187.6 173.2h3v3h-3zM187.6 176.2h3v3h-3zM187.6 179.2h3v3h-3zM190.6 173.2h3v3h-3zM190.6 176.2h3v3h-3zM190.6 179.2h3v3h-3zM193.6 173.2h3v3h-3zM193.6 176.2h3v3h-3zM193.6 179.2h3v3h-3z"/>
<path d="M130.9 182.2h3v3h-3zM130.9 185.2h3v3h-3zM130.9 188.2h3v3h-3zM130.9 191.2h3v3h-3zM130.9 194.2h3v3h-3zM130.9 197.2h3v3h-3zM133.9 182.2h3v3h-3zM133.9 185.2h3v3h-3zM133.9 188.2h3v3h-3zM133.9 191.2h3v3h-3zM133.9 194.2h3v3h-3zM133.9 197.2h3v3h-3z"/>
<path d="M136.9 182.2h3v3h-3zM136.9 185.2h3v3h-3zM136.9 188.2h3v3h-3zM136.9 191.2h3v3h-3zM136.9 194.2h3v3h-3zM136.9 197.2h3v3h-3zM139.9 182.2h3v3h-3zM139.9 185.2h3v3h-3zM139.9 188.2h3v3h-3zM139.9 191.2h3v3h-3zM139.9 194.2h3v3h-3zM139.9 197.2h3v3h-3z"/>
<path d="M142.9 182.2h3v3h-3zM142.9 185.2h3v3h-3zM142.9 188.2h3v3h-3zM142.9 191.2h3v3h-3zM142.9 194.2h3v3h-3zM142.9 197.2h3v3h-3zM145.9 182.2h3v3h-3zM145.9 185.2h3v3h-3zM145.9 188.2h3v3h-3zM145.9 191.2h3v3h-3zM145.9 194.2h3v3h-3zM145.9 197.2h3v3h-3z"/>
<path d="M148.9 182.2h3v3h-3zM148.9 185.2h3v3h-3zM148.9 188.2h3v3h-3zM148.9 191.2h3v3h-3zM148.9 194.2h3v3h-3zM148.9 197.2h3v3h-3zM151.9 182.2h3v3h-3zM151.9 185.2h3v3h-3zM151.9 188.2h3v3h-3zM151.9 191.2h3v3h-3zM151.9 194.2h3v3h-3zM151.9 197.2h3v3h-3z"/>
<path d="M154.9 182.2h3v3h-3zM154.9 185.2h3v3h-3zM154.9 188.2h3v3h-3zM154.9 191.2h3v3h-3zM154.9 194.2h3v3h-3zM154.9 197.2h3v3h-3zM157.9 182.2h3v3h-3zM157.9 185.2h3v3h-3zM157.9 188.2h3v3h-3zM157.9 191.2h3v3h-3zM157.9 194.2h3v3h-3zM157.9 197.2h3v3h-3z"/>
<path d="M166.6 182.2h3v3h-3zM166.6 185.2h3v3h-3zM166.6 188.2h3v3h-3zM166.6 191.2h3v3h-3zM166.6 194.2h3v3h-3zM166.6 197.2h3v3h-3zM169.6 182.2h3v3h-3zM169.6 185.2h3v3h-3zM169.6 188.2h3v3h-3zM169.6 191.2h3v3h-3zM169.6 194.2h3v3h-3zM169.6 197.2h3v3h-3z"/>
<path d="M172.6 182.2h3v3h-3zM172.6 185.2h3v3h-3zM172.6 188.2h3v3h-3zM172.6 191.2h3v3h-3zM172.6 194.2h3v3h-3zM172.6 197.2h3v3h-3zM175.6 182.2h3v3h-3zM175.6 185.2h3v3h-3zM175.6 188.2h3v3h-3zM175.6 191.2h3v3h-3zM175.6 194.2h3v3h-3zM175.6 197.2h3v3h-3z"/>
<path d="M178.6 182.2h3v3h-3zM178.6 185.2h3v3h-3zM178.6 188.2h3v3h-3zM178.6 191.2h3v3h-3zM178.6 194.2h3v3h-3zM178.6 197.2h3v3h-3zM181.6 182.2h3v3h-3zM181.6 185.2h3v3h-3zM181.6 188.2h3v3h-3zM181.6 191.2h3v3h-3zM181.6 194.2h3v3h-3zM181.6 197.2h3v3h-3z"/>
<path d="M184.6 182.2h3v3h-3zM184.6 185.2h3v3h-3zM184.6 188.2h3v3h-3zM184.6 191.2h3v3h-3zM184.6 194.2h3v3h-3zM184.6 197.2h3v3h-3zM187.6 182.2h3v3h-3zM187.6 185.2h3v3h-3zM187.6 188.2h3v3h-3zM187.6 191.2h3v3h-3zM187.6 194.2h3v3h-3zM187.6 197.2h3v3h-3z"/>
<path d="M190.6 182.2h3v3h-3zM190.6 185.2h3v3h-3zM190.6 188.2h3v3h-3zM190.6 191.2h3v3h-3zM190.6 194.2h3v3h-3zM190.6 197.2h3v3h-3zM193.6 182.2h3v3h-3zM193.6 185.2h3v3h-3zM193.6 188.2h3v3h-3zM193.6 191.2h3v3h-3zM193.6 194.2h3v3h-3zM193.6 197.2h3v3h-3z"/>
<path d="M130.9 200.2h3v3h-3zM133.9 200.2h3v3h-3zM136.9 200.2h3v3h-3zM139.9 200.2h3v3h-3zM142.9 200.2h3v3h-3zM145.9 200.2h3v3h-3zM148.9 200.2h3v3h-3zM151.9 200.2h3v3h-3zM154.9 200.2h3v3h-3zM157.9 200.2h3v3h-3zM166.6 200.2h3v3h-3zM169.6 200.2h3v3h-3z"/>
<path d="M172.6 200.2h3v3h-3zM175.6 200.2h3v3h-3zM178.6 200.2h3v3h-3zM181.6 200.2h3v3h-3zM184.6 200.2h3v3h-3zM187.6 200.2h3v3h-3zM190.6 200.2h3v3h-3zM193.6 200.2h3v3h-3z"/>
</g>
<text font-size="22.5" fill="#fefefe" x="89" y="111.1">P</text>
<g font-size="17.6" fill="#ed3237">
<text x="37.1" y="226.8" transform="rotate(-28 37.1 226.8)">SUPERSEDED BY</text>
<text x="84.9" y="223.8" transform="rotate(-28 84.9 223.8)">TC9270</text>
<text x="97.1" y="239.6" transform="rotate(-28 97.1 239.6)">(08/22)</text>
</g>
<g font-size="9" fill="#fefefe">
<text x="73" y="46.6">BEENLEIGH</text>
<text x="80.8" y="60.1">STATION</text>
<text x="66.9" y="75.7">VIA MAIN ST</text>
</g>
<g font-size="7.1" fill="#373435">
<text x="119.1" y="247.4">DIRECTION SIGN</text>
<text x="175.6" y="272.3">TC1304</text>
</g>
<g font-size="5.6" fill="#373435">
<text x="109.1" y="254.6">FOR CAR/RAIL INTERMODAL</text>
<text x="133.1" y="260.9">FACILITIES</text>
</g>
<text font-size="4.9" fill="#373435" x="87.2" y="144.6">EXAMPLE (LEFT)</text>
<g font-size="4.2" fill="#373435">
<text x="100.6" y="267.2">APPROVED AS OFFICIAL TRAFFIC SIGN</text>
<text x="174.7" y="285.6">A</text>
<text x="180.4" y="285.6">B</text>
</g>
<g font-size="4" fill="#373435">
<text x="102.8" y="21.1">a</text>
<text x="181.8" y="22.6">r</text>
<text x="179.9" y="34.4">u</text>
<text x="26" y="36.4">d</text>
<text x="179.9" y="42.8">o</text>
<text x="179.9" y="49.3">q</text>
<text x="179.9" y="56.3">o</text>
<text x="179.9" y="63.8">p</text>
<text x="179.9" y="71.9">o</text>
<text x="17.8" y="75.9">b</text>
<text x="179.9" y="79.3">m</text>
<text x="181.1" y="82.9">n</text>
<text x="179.9" y="86.4">m</text>
<text x="25.5" y="100.7">e</text>
<text x="179.9" y="101.1">t</text>
<text x="195.5" y="101.4">k</text>
<text x="187.2" y="103.7">v</text>
<text x="26.3" y="117">c</text>
<text x="179.9" y="116.1">u</text>
<text x="41.3" y="126.1">f</text>
<text x="58.5" y="126.1">g</text>
<text x="97.1" y="126.1">x</text>
<text x="112" y="126.1">h</text>
<text x="125.3" y="126.1">s</text>
<text x="138.7" y="126.1">h</text>
<text x="151.5" y="126.1">l</text>
<text x="165" y="126.1">f</text>
</g>
<g font-size="3.9" fill="#373435">
<text x="19.6" y="212">Colour Legend</text>
<text x="118.5" y="211.9">Notes</text>
<text x="28" y="219.6">Retroreflective blue (background)</text>
<text x="117.9" y="217.7">1. For details of the train and bus symbols</text>
<text x="122.9" y="222">refer SQ01 and SQ02 respectively.</text>
<text x="28" y="227.8">Retroreflective white (legend and border)</text>
<text x="117.9" y="226.3">. 2. For exceptional circumstances special</text>
<text x="122.9" y="230.7">sign face design shall be sought.</text>
</g>
<g font-size="3.5" fill="#373435">
<text x="21.6" y="267.9">Department of Transport and Main Roads</text>
<text x="17.7" y="271.8">Infrastructure Management &amp; Delivery Division</text>
<text x="16.7" y="280.6">Designed</text>
<text x="42.7" y="280.6">Checked</text>
<text x="69.7" y="280.6">Scale</text>
<text x="98.5" y="281.3">PRINCIPAL ENGINEER</text>
<text x="155.7" y="276.2">5/01/16</text>
<text x="157.4" y="281.2">Date</text>
<text x="179" y="278.2">Page 1 of 2</text>
<text x="17" y="284.8">RH 04/01</text>
<text x="42.8" y="284.8">MO 04/01</text>
<text x="69.7" y="285.2">Not to Scale</text>
<text x="98.5" y="284.8">(Traffic Engineering)</text>
</g>
<g font-size="3.3" fill="#373435">
<text x="24" y="158.6">a</text>
<text x="34.3" y="158.6">b</text>
<text x="43" y="158.6">c</text>
<text x="49.2" y="158.6">d</text>
<text x="56.7" y="158.6">e</text>
<text x="65.2" y="158.6">f</text>
<text x="73.4" y="158.6">g</text>
<text x="81.5" y="158.6">h</text>
<text x="89.8" y="158.6">k</text>
<text x="97.8" y="158.6">l</text>
<text x="103.6" y="158.8">m</text>
<text x="111.9" y="158.6">n</text>
<text x="122.2" y="158.6">o</text>
<text x="133.4" y="158.6">p</text>
<text x="142.3" y="158.6">r</text>
<text x="148.9" y="158.6">q</text>
<text x="156.6" y="158.6">s</text>
<text x="168" y="158.6">t</text>
<text x="179.3" y="158.6">u</text>
<text x="188.2" y="158.6">v</text>
<text x="196.7" y="158.6">x</text>
<text x="15.3" y="162.7">A</text>
<text x="15.3" y="166.8">B</text>
<text x="21.2" y="162.7">1800</text>
<text x="21.2" y="166.7">2400</text>
<text x="31.6" y="162.7">1200</text>
<text x="31.6" y="166.7">1600</text>
<text x="42" y="162.7">16</text>
<text x="42" y="166.7">20</text>
<text x="48.3" y="162.7">32</text>
<text x="48.3" y="166.7">40</text>
<text x="54.9" y="162.7">275</text>
<text x="54.9" y="166.7">385</text>
<text x="62.9" y="162.7">150</text>
<text x="62.9" y="166.7">200</text>
<text x="71.6" y="162.7">313</text>
<text x="71.6" y="166.7">417</text>
<text x="79.7" y="162.7">158</text>
<text x="79.8" y="166.7">211</text>
<text x="87.8" y="162.7">300</text>
<text x="87.8" y="166.7">400</text>
<text x="95.4" y="162.7">201</text>
<text x="95.4" y="166.7">268</text>
<text x="102.1" y="166.8">104</text>
<text x="103.1" y="162.8">78</text>
<text x="111" y="162.7">16</text>
<text x="111" y="166.7">20</text>
<text x="117.9" y="162.7">120DN</text>
<text x="117.9" y="166.7">160DN</text>
<text x="131.7" y="166.7">118</text>
<text x="132.5" y="162.7">88</text>
<text x="140.1" y="162.7">150</text>
<text x="140.1" y="166.7">200</text>
<text x="148" y="162.7">60</text>
<text x="148" y="166.7">80</text>
<text x="154.7" y="162.7">190</text>
<text x="154.7" y="166.7">253</text>
<text x="163.2" y="162.7">300EM</text>
<text x="163.2" y="166.7">400EM</text>
<text x="177.4" y="166.7">147</text>
<text x="177.6" y="162.7">110</text>
<text x="186.2" y="162.6">220</text>
<text x="186.2" y="166.7">292</text>
<text x="194.8" y="162.6">240</text>
<text x="194.8" y="166.7">320</text>
</g>
</svg>
